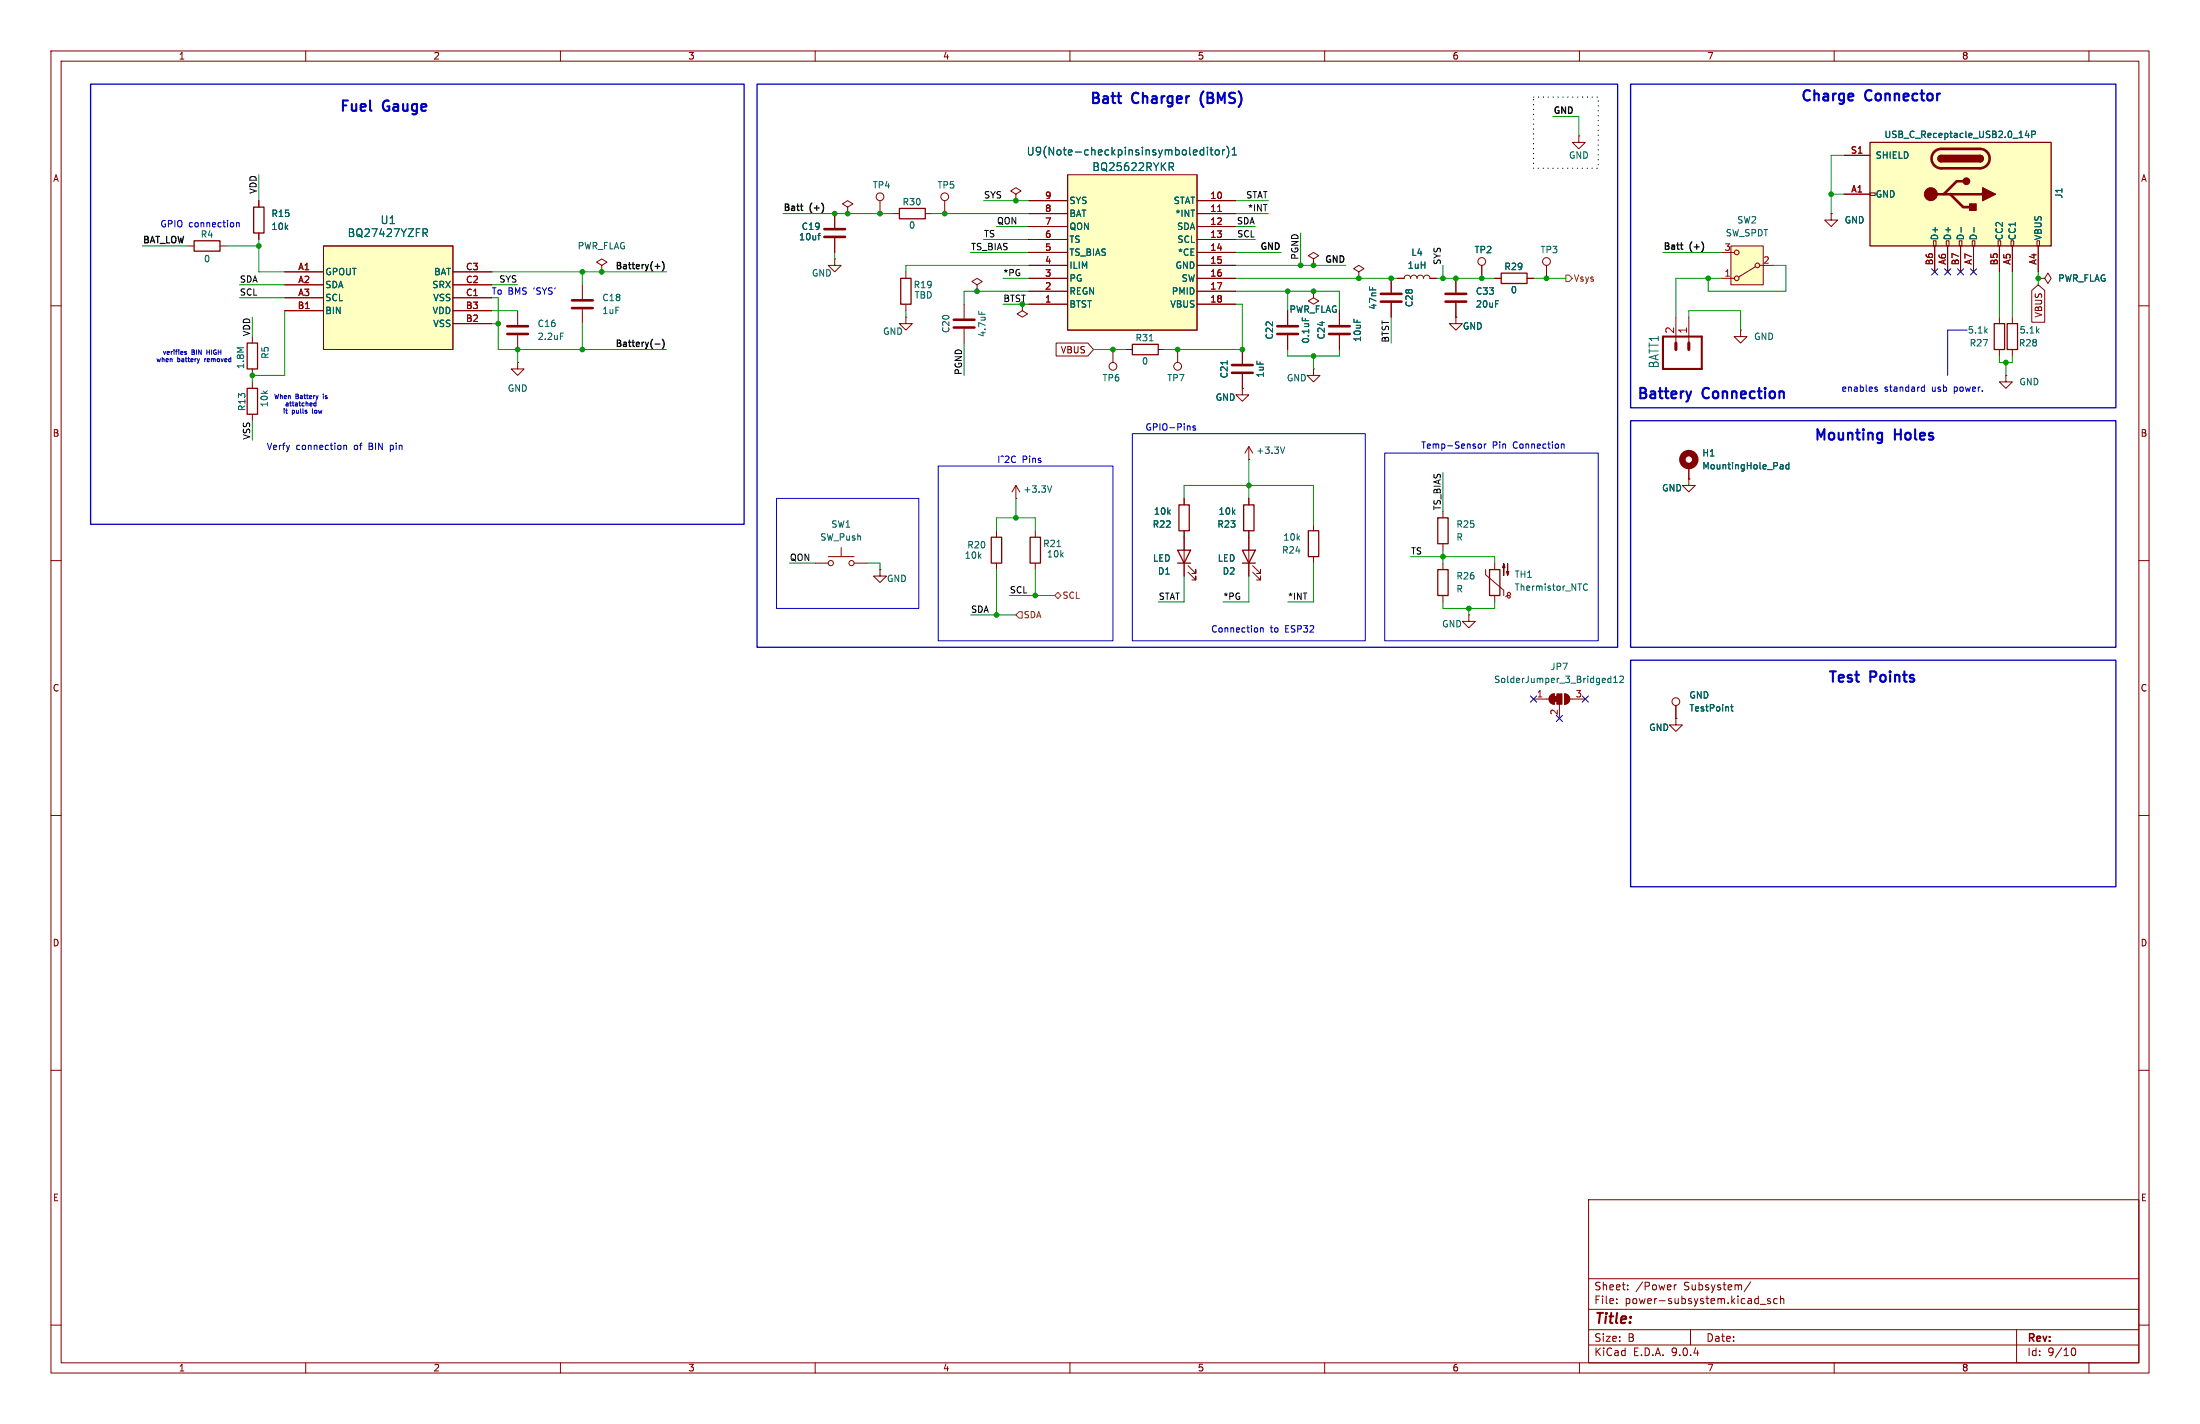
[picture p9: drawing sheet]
<svg xmlns="http://www.w3.org/2000/svg" width="432mm" height="279mm" viewBox="0 0 432 279" stroke-linecap="round" stroke-linejoin="round" font-family="sans-serif">
<g fill="none" stroke="#840000" stroke-width=".2">
<path d="M10 10h411.8v259.4h-411.8zM12 12h407.8v255.4h-407.8zM60 10v2M110 10v2M160 10v2M210 10v2M260 10v2M310 10v2M360 10v2M410 10v2M172.7 39.4v2.5M185.4 39.4v2.5"/>
<path d="M199.4 38.1l1-.6-1-.7-1 .7 1 .6v1.3M199.4 39.4h.1M163.8 41.9v2.8M163.8 46.7v2.8M166.4 40.6l1-.6-1-.6-1 .6 1 .6v1.3M166.4 41.9h.1M175.3 41.9h1.2M181.6 41.9h1.3M189.2 59.7v2.8M191.8 55.9l1-.7-1-.6-1 .6 1 .7v1.3M191.8 57.2h.1M257.8 57.2v1.2l1 .7-1 .6-1-.6 1-.7"/>
<path d="M257.8 57.2h.1M257.8 50.8l1-.6-1-.7-1 .7 1 .6v1.3M257.8 52.1h.1M266.7 53.3l1-.6-1-.6-1 .6 1 .6v1.3M266.7 54.6h.1M273 54.6v2.8M273 59.4v2.8M274.3 54.6h1.3a.63 .63 0 0 1 .7-.6 .63 .63 0 0 1 .6 .6 .63 .63 0 0 1 .6-.6 .63 .63 0 0 1 .6 .6 .63 .63 0 0 1 .7-.6 .63 .63 0 0 1 .6 .6 .63 .63 0 0 1 .7-.6 .63 .63 0 0 1 .6 .6h1.2M290.8 52.1v2.5M293.4 54.6h1.2M299.7 54.6h1.3M303.5 52.1v2.5"/>
<path d="M10 60h2M189.2 64.5v2.8M218.4 68.6v2.5M221 68.6h1.2M227.3 68.6h1.3M231.1 68.6v2.5M243.8 76.2v1.3h1.3l-1.3 1.2-1.2-1.2h1.2M243.8 76.2h.1M243.8 68.6v2.8M243.8 73.4v2.8M252.7 61v2.8M252.7 65.8v2.8"/>
<path d="M262.9 61v2.8M262.9 65.8v2.8M419.8 60h2M199.4 97.8h.1M199.4 95.3l-.8 1.2M199.4 95.3l.8 1.2M199.4 95.3v2.5M232.4 97.8v1.3M245.1 97.8v1.3M10 110h2M160 110.5h2.6M162.6 109.2h5"/>
<path d="M165.1 107.4v1.8M167.6 110.5h2.6M195.6 104.1v1.3M195.6 110.5v1.3M203.2 104.1v1.3M203.2 110.5v1.3M232.4 104.1v8.9M233.2 112.3l1.5 1.5v-.8v.8h-.8M233.2 111l1.5 1.5v-.7v.7h-.8M245.1 104.1v8.9M245.9 112.3l1.5 1.5v-.8v.8h-.8M245.9 111l1.5 1.5v-.7v.7h-.8"/>
<path d="M257.8 102.9v1.2M257.8 109.2v1.3M419.8 110h2M301 137.2h3M304.3 136.4l.8-.3v2.1a1.02 1.02 0 0 1-1-.7 1.02 1.02 0 0 1 .2-1.1zM306.1 138.2v2.8M307.1 136.1a1.02 1.02 0 0 1 1 1.1 1.02 1.02 0 0 1-1 1zM308.1 137.2h3M10 160h2M419.8 160h2M10 210h2M419.8 210h2"/>
<path d="M311.8 235.4h108v32h-108zM10 260h2M311.8 256.9h108M311.8 250.9h108M317.3 255.6v.2M317.3 254.9v.1M319.5 252.9v.2M319.5 252.2v.1M328.6 252.1v1M329 252.1l-.2 .1-.2 .2M343.6 251.5l-1.3 1.9M345.5 255.9h1.1"/>
<path d="M347.5 254.9l-.4-.1-.2 .2 .1 .2 .5 .2v.3h-.6M348.8 254.9l-.4-.1-.3 .3 .2 .6h.5M349.5 254.9l.2-.1 .3 .1 .1 .9M349.5 254.3v1.5M419.8 260h2M60 267.4v2M110 267.4v2M160 267.4v2M210 267.4v2M260 267.4v2M310 267.4v2M311.8 263.9h108"/>
<path d="M311.8 260.9h108M331.8 260.9v3M360 267.4v2M395.8 260.9v6.5M406.5 265.1l.2-.5 .2-.1a.8 .8 0 0 1 .5 .7 .8 .8 0 0 1-.5 .8l-.2-.2-.2-.4M410 267.4v2"/>
<circle cx="172.7" cy="38.6" r=".76"/>
<circle cx="185.4" cy="38.6" r=".76"/>
<circle cx="290.8" cy="51.3" r=".76"/>
<circle cx="303.5" cy="51.3" r=".76"/>
<circle cx="218.4" cy="71.9" r=".76"/>
<circle cx="231.1" cy="71.9" r=".76"/>
<circle cx="163.1" cy="110.5" r=".51"/>
<circle cx="167.1" cy="110.5" r=".51"/>
</g>
<path d="M176.5 40.9h5.1v2h-5.1zM294.6 53.6h5.1v2h-5.1zM222.2 67.6h5.1v2h-5.1zM231.4 99.1h2v5h-2zM244.1 99.1h2v5h-2zM194.6 105.4h2v5.1h-2zM202.2 105.4h2v5.1h-2zM231.1 108h2.6l-1.3 2.5zM231.1 110.5h2.6M243.8 108h2.6l-1.3 2.5zM243.8 110.5h2.6M256.8 104.1h2v5.1h-2z" fill="none" stroke="#840000" stroke-width=".25"/>
<path d="M161.8 45h4.1M161.8 46.5h4.1M271 57.7h4.1M271 59.2h4.1M187.2 64.3h4.1M187.2 62.7h4.1M241.8 73.2h4.1M241.8 71.6h4.1M250.7 65.5h4.1M250.7 64h4.1M260.9 65.5h4M260.9 64h4" fill="none" stroke="#840000" stroke-width=".51"/>
<g fill="none" stroke="#006464" stroke-width=".2">
<path d="M160.5 46.2h.5M192.1 61.1v.6M225.6 66.9h.7M240.9 70.8v.7M255.6 62.3v.6M206.4 95.3l-.4 1.3M207.5 107.3h.7M315.7 133.9h.5M315.7 133.1h.5M316.2 132.7v1.2M316.7 133.9h.7M316.7 133l.4-.3v1.2"/>
<path d="M317.9 132.8l.5-.1 .2 .3-.7 .9h.7"/>
</g>
<g fill="#840000" stroke="#840000" stroke-width=".2">
<path d="M305.1 136.7h.5v1h-.5z"/>
<path d="M304.3 136.4l.8-.3v2.1a1.02 1.02 0 0 1-1-.7 1.02 1.02 0 0 1 .2-1.1z"/>
<path d="M305.6 136.1h1v2.1h-1z"/>
<path d="M307.1 136.1a1.02 1.02 0 0 1 1 1.1 1.02 1.02 0 0 1-1 1z"/>
</g>
<path d="M209.5 34.3h25.4v30.5h-25.4z" fill="#ffffc2"/>
<g fill="none" stroke="#840000" stroke-width=".2">
<path d="M50.8 39.4v1.2M201.9 39.4h7.6M209.5 34.3h25.4v30.5h-25.4zM209.5 34.3v30.5h25.4v-30.5M234.9 39.4h7.7M36.8 48.3h1.3M43.2 48.3h1.2M50.8 45.7v1.3M163.8 50.8v1.3h1.3l-1.3 1.2-1.2-1.2h1.2M163.8 50.8h.1M201.9 59.7h7.6M201.9 57.2h7.6"/>
<path d="M201.9 47h7.6M201.9 41.9h7.6M201.9 54.6h7.6M201.9 52.1h7.6M201.9 49.5h7.6M201.9 44.5h7.6M234.9 59.7h7.7M234.9 57.2h7.7M234.9 47h7.7M234.9 41.9h7.7M234.9 54.6h7.7M234.9 52.1h7.7"/>
<path d="M234.9 49.5h7.7M234.9 44.5h7.7M49.5 66v1.3M49.5 72.4v1.3M49.5 74.9v1.3M49.5 81.3v1.3"/>
</g>
<path d="M239 41.5h.7" fill="none" stroke="#a90000" stroke-width=".2"/>
<g fill="none" stroke="#006464" stroke-width=".2">
<path d="M229.5 31.9h.6l.2 .3-.1 .5h-.7M229.8 32.7l.5 .8M236.3 28.9v1.5M236.3 29.5l-.5-.1-.3 .3 .2 .6h.6M237 28.9v.1M237 29.4v1M237.5 29.4h.6M237.7 28.9v1.3l.4 .2M238.7 29.5l.3-.1 .3 .3v.4l-.3 .3-.3-.1-.2-.2zM240 29.4v1M240.4 29.4l-.3 .1-.1 .2M240.8 28.7a1.75 1.75 0 0 1 0 2.3"/>
<path d="M241.8 30.4h.9M241.8 29.3l.5-.4v1.5"/>
</g>
<path d="M38.1 47.2h5.1v2.1h-5.1zM49.8 40.6h2v5.1h-2zM48.5 67.3h2v5.1h-2zM48.5 76.2h2v5.1h-2z" fill="none" stroke="#840000" stroke-width=".25"/>
<path d="M63.5 48.3h25.4v20.3h-25.4z" fill="#ffffc2"/>
<g fill="none" stroke="#840000" stroke-width=".2">
<path d="M309.9 26.7v1.2h1.2l-1.2 1.3-1.3-1.3h1.3M309.9 26.7h.1M55.9 53.3h7.6M55.9 55.9h7.6M55.9 58.4h7.6M63.5 48.3h25.4v20.3h-25.4zM63.5 48.3v20.3M88.9 48.3v20.3M88.9 53.3h7.6M88.9 55.9h7.6M88.9 58.4h7.6M114.3 55.9v2.8"/>
<path d="M118.1 52.1l1-.7-1-.6-1 .6 1 .7v1.2M118.1 53.3h.1M400 54.6h1.3l.7-1 .6 1-.6 1-.7-1M400 54.6h.1M55.9 61h7.6M88.9 61h7.6M88.9 63.5h7.6M101.6 71.1v1.3h1.3l-1.3 1.3-1.3-1.3h1.3M101.6 71.1h.1M101.6 61v2.8M101.6 65.8v2.8M114.3 60.7v2.8"/>
<path d="M285.7 62.2v1.3h1.3l-1.3 1.3-1.2-1.3h1.2M285.7 62.2h.1M328.9 62.2v5.1M331.5 62.2v5.1M341.6 64.8v1.2h1.3l-1.3 1.3-1.2-1.3h1.2M341.6 64.8h.1M392.4 62.2v1.3M392.4 68.6v1.3M393.7 73.7v1.2h1.3l-1.3 1.3-1.3-1.3h1.3M393.7 73.7h.1M395 62.2v1.3M395 68.6v1.3"/>
<path d="M245.1 90.2h.1M245.1 87.6l-.8 1.3M245.1 87.6l.8 1.3M245.1 87.6v2.6M172.7 111.8v1.2h1.3l-1.3 1.3-1.3-1.3h1.3M172.7 111.8h.1M283.2 110.5v1.3M283.2 116.8v1.3M288.3 120.7v1.2h1.3l-1.3 1.3-1.3-1.3h1.3M288.3 120.7h.1"/>
</g>
<path d="M63.5 48.3h25.4z" fill="#840000" stroke="#840000" stroke-width=".2"/>
<path d="M83 44.9h.6l.3 .3-.2 .4-.7 .1M83.4 45.7l.5 .7M110 65.3h.6M252.1 87.7l-.4 1.3" fill="none" stroke="#006464" stroke-width=".2"/>
<path d="M112.3 58.9h4M99.6 64h4M99.6 65.5h4M112.3 60.5h4" fill="none" stroke="#840000" stroke-width=".51"/>
<path d="M326.4 66h7.6v6.4h-7.6z" fill="none" stroke="#840000" stroke-width=".41"/>
<path d="M328.9 67.3v1.3M331.5 67.3v1.3" fill="none" stroke="#840000" stroke-width=".61"/>
<path d="M391.4 63.5h2v5.1h-2zM394 63.5h2v5.1h-2zM282.2 111.8h2v5h-2z" fill="none" stroke="#840000" stroke-width=".25"/>
<path d="M367 27.9h35.6v20.4h-35.6z" fill="#ffffc2"/>
<g fill="none" stroke="#840000" stroke-width=".2">
<path d="M361.9 30.5h5.1M361.9 38.1h5.1M367 37.8h1v.6h-1zM285.7 54.6v2.8M285.7 59.4v2.8M359.4 41.9v1.3h1.3l-1.3 1.3-1.3-1.3h1.3M359.4 41.9h.1M379.5 47.2h.5v1.1h-.5zM379.7 48.3v5M382 47.2h.5v1.1h-.5zM382.3 48.3v5M384.6 47.2h.5v1.1h-.5z"/>
<path d="M384.8 48.3v5M387.1 47.2h.5v1.1h-.5zM387.3 48.3v5M392.2 47.2h.5v1.1h-.5zM392.4 48.3v5M394.7 47.2h.5v1.1h-.5zM395 48.3v5M399.8 47.2h.5v1.1h-.5zM400 48.3v5M331.5 94v1.3h1.2l-1.2 1.2-1.3-1.2h1.3M331.5 94h.1M331.5 91.4v2.6"/>
<path d="M283.2 100.3v1.3M283.2 106.7v1.3M291.6 111.8v1l3.5 3v1M293.4 110.5v1.3M293.4 116.8v1.3M295.5 117.1l.5-.3 .3 .1 .1 .2-.3 .2-.2-.2M296.5 116.7l-.2-.4h-.3l-.1 .8M328.9 138.4v2.6M328.9 141v1.2h1.3l-1.3 1.3-1.2-1.3h1.2M328.9 141h.1"/>
<circle cx="328.9" cy="137.7" r=".76"/>
</g>
<path d="M367 27.9h35.6v20.4h-35.6zM381 30.5h-.1a.63 .63 0 0 0-.5 .7 .63 .63 0 0 0 .6 .6M388.6 30.5a.64 .64 0 0 1 .7 .6 .64 .64 0 0 1-.7 .7M282.2 101.6h2v5.1h-2zM292.4 111.8h2v5h-2z" fill="none" stroke="#840000" stroke-width=".25"/>
<path d="M379 38.1h10.1M379.7 29.8l.5-.4 .8-.2h7.6a1.9 1.9 0 0 1 1.9 1.9 1.9 1.9 0 0 1-1.9 1.9h-7.6a1.9 1.9 0 0 1-1.7-1.2 1.9 1.9 0 0 1 .4-2zM382.8 38.1l2.5 2.5h1.3M385.3 35.6h-1.3l-2.5 2.5M283.7 59.2h4.1M283.7 57.7h4.1" fill="none" stroke="#840000" stroke-width=".51"/>
<g fill="#840000" stroke="#840000" stroke-width=".25">
<path d="M381 30.5h7.6v1.3h-7.6z"/>
<path d="M388.6 30.5a.64 .64 0 0 1 .7 .6 .64 .64 0 0 1-.7 .7z"/>
<path d="M380.6 30.7l.4-.2v1.3l-.1-.1a.63 .63 0 0 1-.3-1z"/>
<path d="M389.1 36.8l2.6 1.3-2.6 1.3z"/>
<path d="M386.6 40h1.3v1.3h-1.3z"/>
<circle cx="386" cy="35.6" r=".63"/>
</g>
<g fill="#840000" stroke="#840000" stroke-width=".2">
<path d="M295.9 110.6v2.3l-.2-.8h.5l-.3 .8z"/>
<path d="M295.1 110.6l.3 .8h-.5l.2-.8v2.3z"/>
<circle cx="379" cy="38.1" r="1.27"/>
</g>
<g fill="none" stroke="#006464" stroke-width=".2">
<path d="M397.8 25.7l-.3 .9h.8M398.1 26.1v.9M398.8 26.4l.6-.1v-.5l-.6-.1v1.3M384.9 44.6v1M387.4 44.6v1M349.5 91.2l.5 .2v.6M350 92h-.5M350 91.5h-.5M351.1 91.2h-.3l-.3 .2 .1 .6h.5M351.1 90.7v1.3M310.8 115.3l.2 .5 .6-.1M311.6 114.7l-.6-.1-.2 .5"/>
<path d="M339.7 138.7h.5M339.9 138.2v1.1l.3 .2"/>
</g>
<circle cx="331.5" cy="90.2" r="1.27" fill="none" stroke="#840000" stroke-width="1.3"/>
<path d="M339.7 48.3h6.4v7.6h-6.4z" fill="#ffffc2"/>
<g fill="none" stroke="#840000" stroke-width=".2">
<path d="M50.8 39.4v1.2M201.9 39.4h7.6M234.9 39.4h7.7M361.9 30.5h5.1M361.9 38.1h5.1M50.8 45.7v1.3M55.9 53.3h7.6M55.9 55.9h7.6M55.9 58.4h7.6M88.9 53.3h7.6M88.9 55.9h7.6M88.9 58.4h7.6"/>
<path d="M163.8 41.9v2.8M163.8 46.7v2.8M166.4 41.9h.1M177.8 53.3v1.3M177.8 59.7v1.3M200.7 59.7v1.3l1 .6-1 .6-1.1-.6 1.1-.6M201.9 52.1h7.6M201.9 54.6h7.6M201.9 49.5h7.6M201.9 59.7h7.6M201.9 57.2h7.6M201.9 47h7.6"/>
<path d="M201.9 41.9h7.6M201.9 44.5h7.6M234.9 52.1h7.7M234.9 54.6h7.7M234.9 49.5h7.7M234.9 59.7h7.7M234.9 57.2h7.7M234.9 47h7.7M234.9 41.9h7.7M234.9 44.5h7.7M257.8 57.2h.1M273 54.6v2.8"/>
<path d="M273 59.4v2.8M274.3 54.6h1.3M280.7 54.6h1.2M285.7 54.6v2.8M285.7 59.4v2.8M290.8 52.1v2.5M293.4 54.6h1.2M299.7 54.6h1.3M337.8 54.6h2.6M337.8 49.5h2.6M339.7 48.3h6.4v7.6h-6.4zM344.6 52.3l-3.4 2.1"/>
<path d="M345.4 52.1h2.6M359.4 41.9h.1M379.7 48.3v5M382.3 48.3v5M384.8 48.3v5M387.3 48.3v5M392.4 48.3v5M395 48.3v5M398.8 57l1.2-1.1 1.3 1.1v6.2h-2.5zM400 54.6h.1M400 48.3v5M55.9 61h7.6"/>
<path d="M88.9 61h7.6M88.9 63.5h7.6M177.8 62.2v1.3h1.3l-1.3 1.3-1.3-1.3h1.3M177.8 62.2h.1M207.3 67.3h6.2l1.1 1.3-1.1 1.3h-6.2zM243.8 76.2h.1M243.8 68.6v2.8M243.8 73.4v2.8M252.7 61v2.8M252.7 65.8v2.8M257.8 72.4v1.3h1.3l-1.3 1.2-1.3-1.2h1.3M257.8 72.4h.1"/>
<path d="M262.9 61v2.8M262.9 65.8v2.8M285.7 62.2h.1M232.4 97.8v1.3M245.1 97.8v1.3M331.5 94h.1M331.5 91.4v2.6M232.4 104.1v3.9M232.4 110.5v2.5M245.1 104.1v3.9M245.1 110.5v2.5M328.9 138.4v2.6"/>
<path d="M328.9 141h.1"/>
<circle cx="340.9" cy="54.6" r=".46"/>
<circle cx="340.9" cy="49.5" r=".46"/>
<circle cx="344.9" cy="52.1" r=".46"/>
</g>
<path d="M176.8 54.6h2v5.1h-2z" fill="none" stroke="#840000" stroke-width=".25"/>
<path d="M307.3 54h.7l.6 .6-.6 .6h-.7zM207 116.8l.6-.6 .7 .6-.7 .7zM200 120h.6v1.3h-.6l-.6-.6z" fill="none" stroke="#725600" stroke-width=".2"/>
<path d="M128.6 52.3h.9M130 51.3a1.43 1.43 0 0 1 0 1.9M128.6 67.5h.9M130 66.6a1.43 1.43 0 0 1 0 1.9" fill="none" stroke="#0f0f0f" stroke-width=".25"/>
<g fill="none" stroke="#0000c2" stroke-width=".2">
<path d="M46.4 43.7v.8M46.4 43.8l.5-.1 .1 .8M36.6 69l-.4 .1 .4 .2v.2h-.4M39.2 70.4l-.3 .6M61.6 79.1v.5h.4M62 78.8v.9M62.4 77.6l-.2 .6M368 76.3l.5 .1v.2l-.2 .2-.3-.1M368 76h.5M377.2 76.7h.5M377.2 76h.5M377.7 75.5v1.3"/>
<path d="M386.1 64.8h-3.8v8.9M60.2 80.8v.2M67.5 87.4v.8M67.5 87.5l.5-.1v.8M152.4 97.8h27.9v21.6h-27.9zM184.1 91.4h34.3v34.3h-34.3zM222.2 85.1h45.8v40.6h-45.8zM234.6 83.6h-.3l-.2 .1 .1 .2 .4 .1v.3h-.5M271.8 88.9h41.9v36.8h-41.9zM290.1 87.4l.3-.3 .4 .3-.1 .5-.3 .1-.3-.3M291.3 87.1v.9M291.7 87.1l-.4 .3"/>
<path d="M306.5 87.2h.4l.1 .8M247.4 123.2v.8M247.4 123.3l.5-.1v.8"/>
</g>
<g fill="none" stroke="#009600" stroke-width=".2">
<path d="M50.8 34.3v5.1M193 39.4h8.9M242.6 39.4h6.3M304.8 22.9h5.1v3.8M359.4 38.1h2.5M361.9 30.5h-2.5v11.4M27.9 48.3h8.9M44.4 48.3h6.4M47 55.9h8.9M47 58.4h8.9M50.8 47v6.3h5.1M96.5 53.3h34.3"/>
<path d="M96.5 55.9h5.1M97.8 58.4v10.2h33M114.3 53.3v2.6M153.7 41.9h21.6M163.8 49.5v1.3M182.9 41.9h19M190.5 49.5h11.4M193 47h8.9M195.6 44.5h6.3M196.8 54.6h5.1M196.8 59.7h3.9M201.9 52.1h-24.1v1.2"/>
<path d="M201.9 57.2h-12.7v2.5M242.6 52.1h21.6M242.6 57.2h20.3v3.8M242.6 54.6h31.7M242.6 49.5h8.9M242.6 59.7h1.2v8.9h-15.2M242.6 44.5h3.8M242.6 41.9h6.3M242.6 47h3.8M252.7 57.2v3.8M255.3 45.7v6.4M281.9 54.6h11.5"/>
<path d="M283.2 52.1v2.5M301 54.6h6.3M326.4 49.5h11.4M337.8 54.6h-8.9v7.6M348 52.1h2.5v5.1h-15.2v-2.6M392.4 53.3v8.9M395 53.3v8.9M400 53.3v2.6M49.5 62.2v3.8M55.9 61v12.7h-6.4v1.2M96.5 61h5.1M96.5 63.5h1.3"/>
<path d="M101.6 68.6v2.5M114.3 63.5v5.1M177.8 61v1.2M189.2 67.3v6.4M214.6 68.6h6.4M252.7 68.6v1.3h10.2v-1.3M257.8 69.9v2.5M273 62.2v5.1M331.5 62.2v-1.2h10.1v3.8M392.4 69.9v1.2h2.6v-1.2M393.7 71.1v2.6M49.5 82.6v3.8"/>
<path d="M199.4 97.8v3.8M232.4 97.8v-2.5h25.4v7.6M245.1 90.2v7.6M283.2 92.7v7.6M154.9 110.5h5.1M170.2 110.5h2.5v1.3M195.6 104.1v-2.5h7.6v2.5M195.6 111.8v8.9M198.1 116.8h8.9M203.2 111.8v5M232.4 113v5.1h-5.1M245.1 113v5.1h-5.1"/>
<path d="M257.8 110.5v7.6h-5.1M276.9 109.2h16.5v1.3M283.2 108v2.5M283.2 118.1v1.3h10.2v-1.3M288.3 119.4v1.3M190.5 120.7h8.9"/>
</g>
<g fill="none" stroke="#000084" stroke-width=".2">
<path d="M379.1 52.7l1.2 1.2M380.3 52.7l-1.2 1.2M381.7 52.7l1.2 1.2M382.9 52.7l-1.2 1.2M384.2 52.7l1.2 1.2M385.4 52.7l-1.2 1.2M386.7 52.7l1.3 1.2M388 52.7l-1.3 1.2M300.4 136.6l1.2 1.2M301.6 136.6l-1.2 1.2M310.5 136.6l1.3 1.2M311.8 136.6l-1.3 1.2"/>
<path d="M305.5 140.4l1.2 1.2M306.7 140.4l-1.2 1.2"/>
</g>
<path d="M331.9 76.8l-.5 1.3M369.2 84.9l.2 .1M369.4 84.9l-.1 1.9M369.4 86.2l-.2 .1" fill="none" stroke="#0000c2" stroke-width=".41"/>
<path d="M17.8 16.5h128.2v86.4h-128.2zM148.6 16.5h168.9v110.5h-168.9zM320 16.5h95.3v63.5h-95.3zM320 82.6h95.3v44.4h-95.3zM320 129.5h95.3v44.5h-95.3z" fill="none" stroke="#0000c2" stroke-width=".25"/>
<path d="M301 19.1h12.7v13.9h-12.7z" fill="none" stroke="#020000" stroke-width=".23" stroke-dasharray="0 .9"/>
<g fill="none" stroke="#006464" stroke-width=".2">
<path d="M229.5 31.9h.6l.2 .3-.1 .5h-.7M229.8 32.7l.5 .8M236.3 28.9v1.5M236.3 29.5l-.5-.1-.3 .3 .2 .6h.6M237 28.9v.1M237 29.4v1M237.5 29.4h.6M237.7 28.9v1.3l.4 .2M238.7 29.5l.3-.1 .3 .3v.4l-.3 .3-.3-.1-.2-.2zM240 29.4v1M240.4 29.4l-.3 .1-.1 .2M240.8 28.7a1.75 1.75 0 0 1 0 2.3"/>
<path d="M241.8 30.4h.9M241.8 29.3l.5-.4v1.5M397.8 25.7l-.3 .9h.8M398.1 26.1v.9M398.8 26.4l.6-.1v-.5l-.6-.1v1.3M83 44.9h.6l.3 .3-.2 .4-.7 .1M83.4 45.7l.5 .7M160.5 46.2h.5M384.9 44.6v1M387.4 44.6v1M240.9 70.8v.7M255.6 62.3v.6"/>
<path d="M349.5 91.2l.5 .2v.6M350 92h-.5M350 91.5h-.5M351.1 91.2h-.3l-.3 .2 .1 .6h.5M351.1 90.7v1.3M339.7 138.7h.5M339.9 138.2v1.1l.3 .2"/>
</g>
<path d="M239 41.5h.7" fill="none" stroke="#a90000" stroke-width=".2"/>
<g fill="#009600" stroke="#009600" stroke-width=".2">
<circle cx="114.3" cy="53.3" r=".46"/>
<circle cx="114.3" cy="68.6" r=".46"/>
<circle cx="101.6" cy="68.6" r=".46"/>
<circle cx="199.4" cy="39.4" r=".46"/>
<circle cx="185.4" cy="41.9" r=".46"/>
<circle cx="218.4" cy="68.6" r=".46"/>
<circle cx="200.7" cy="59.7" r=".46"/>
<circle cx="191.8" cy="57.2" r=".46"/>
<circle cx="118.1" cy="53.3" r=".46"/>
<circle cx="166.4" cy="41.9" r=".46"/>
<circle cx="172.7" cy="41.9" r=".46"/>
<circle cx="163.8" cy="41.9" r=".46"/>
<circle cx="50.8" cy="48.3" r=".46"/>
<circle cx="97.8" cy="63.5" r=".46"/>
<circle cx="49.5" cy="73.7" r=".46"/>
<circle cx="231.1" cy="68.6" r=".46"/>
<circle cx="288.3" cy="119.4" r=".46"/>
<circle cx="203.2" cy="116.8" r=".46"/>
<circle cx="285.7" cy="54.6" r=".46"/>
<circle cx="195.6" cy="120.7" r=".46"/>
<circle cx="199.4" cy="101.6" r=".46"/>
<circle cx="257.8" cy="52.1" r=".46"/>
<circle cx="252.7" cy="57.2" r=".46"/>
<circle cx="255.3" cy="52.1" r=".46"/>
<circle cx="257.8" cy="57.2" r=".46"/>
<circle cx="283.2" cy="54.6" r=".46"/>
<circle cx="290.8" cy="54.6" r=".46"/>
<circle cx="266.7" cy="54.6" r=".46"/>
<circle cx="273" cy="54.6" r=".46"/>
<circle cx="335.3" cy="54.6" r=".46"/>
<circle cx="303.5" cy="54.6" r=".46"/>
<circle cx="359.4" cy="38.1" r=".46"/>
<circle cx="243.8" cy="68.6" r=".46"/>
<circle cx="283.2" cy="109.2" r=".46"/>
<circle cx="257.8" cy="69.9" r=".46"/>
<circle cx="245.1" cy="95.3" r=".46"/>
<circle cx="400" cy="54.6" r=".46"/>
<circle cx="393.7" cy="71.1" r=".46"/>
</g>
<g font-size="2.8" fill="#0000c2">
<text x="66.4" y="22.5">Fuel</text>
<text x="75.2" y="22.5">Gauge</text>
<text x="213.7" y="20.9">Batt</text>
<text x="222.2" y="20.9">Charger</text>
<text x="236.4" y="20.9">(BMS)</text>
<text x="353.2" y="20.4">Charge</text>
<text x="366.1" y="20.4">Connector</text>
<text x="321.1" y="78.8">Battery</text>
<text x="334.2" y="78.8">Connection</text>
<text x="355.8" y="87">Mounting</text>
<text x="371.8" y="87">Holes</text>
<text x="358.6" y="134.5">Test</text>
<text x="367" y="134.5">Points</text>
</g>
<text font-size="2.8" fill="#840000" x="312.8" y="260.3">Title:</text>
<text font-size="2.5" fill="#006464" x="325.8" y="72.3" transform="rotate(-90 325.8 72.3)">BATT1</text>
<g font-size="2.1" fill="#006464">
<text x="201.4" y="30.7">U9(Note-checkpinsinsymboleditor)1</text>
<text x="214.3" y="33.8">BQ25622RYKR</text>
<text x="68.1" y="46.7">BQ27427YZFR</text>
<text x="74.6" y="44.2">U1</text>
</g>
<g font-size="2.1" fill="#a90000">
<text x="328.7" y="65.6" transform="rotate(-90 328.7 65.6)">2</text>
<text x="331.2" y="65.6" transform="rotate(-90 331.2 65.6)">1</text>
</g>
<g font-size="2.1" fill="#840000">
<text x="312.8" y="256.1">File:</text>
<text x="312.8" y="253.4">Sheet:</text>
<text x="318.9" y="256.1">power-subsystem.kicad_sch</text>
<text x="321" y="253.4">/Power</text>
<text x="330.5" y="253.4">Subsystem/</text>
<text x="312.8" y="263.5">Size:</text>
<text x="319.5" y="263.5">B</text>
<text x="334.8" y="263.5">Date:</text>
<text x="397.8" y="263.7">Rev:</text>
<text x="312.8" y="266.3">KiCad</text>
<text x="320.5" y="266.3">E.D.A.</text>
<text x="328.1" y="266.3">9.0.4</text>
<text x="397.8" y="266.3">Id:</text>
<text x="401.9" y="266.3">9/10</text>
</g>
<g font-size="1.8" fill="#840000">
<text x="35" y="11.9">1</text>
<text x="85" y="11.9">2</text>
<text x="135" y="11.9">3</text>
<text x="185" y="11.9">4</text>
<text x="235" y="11.9">5</text>
<text x="285" y="11.9">6</text>
<text x="335" y="11.9">7</text>
<text x="385" y="11.9">8</text>
<text x="10.3" y="35.9">A</text>
<text x="420.1" y="35.9">A</text>
<text x="196.8" y="59.3">BTST</text>
<text x="401" y="62.4" transform="rotate(-90 401 62.4)">VBUS</text>
<text x="208.1" y="69.5">VBUS</text>
<text x="10.3" y="85.9">B</text>
<text x="420.1" y="85.9">B</text>
<text x="10.3" y="135.9">C</text>
<text x="420.1" y="135.9">C</text>
<text x="10.3" y="185.9">D</text>
<text x="420.1" y="185.9">D</text>
<text x="10.3" y="235.9">E</text>
<text x="420.1" y="235.9">E</text>
<text x="35" y="269.3">1</text>
<text x="85" y="269.3">2</text>
<text x="135" y="269.3">3</text>
<text x="185" y="269.3">4</text>
<text x="235" y="269.3">5</text>
<text x="285" y="269.3">6</text>
<text x="335" y="269.3">7</text>
<text x="385" y="269.3">8</text>
</g>
<g font-size="1.8" fill="#0f0f0f">
<text x="304.8" y="22.4">GND</text>
<text x="50.5" y="38.1" transform="rotate(-90 50.5 38.1)">VDD</text>
<text x="153.7" y="41.5">Batt</text>
<text x="159" y="41.5">(+)</text>
<text x="193" y="39">SYS</text>
<text x="244.5" y="39">STAT</text>
<text x="244.8" y="41.6">*INT</text>
<text x="27.9" y="47.8">BAT_LOW</text>
<text x="193" y="46.6">TS</text>
<text x="195.6" y="44.1">QON</text>
<text x="190.5" y="49.2">TS_BIAS</text>
<text x="247.1" y="49.1">GND</text>
<text x="254.9" y="51.1" transform="rotate(-90 254.9 51.1)">PGND</text>
<text x="259.8" y="51.6">GND</text>
<text x="282.9" y="52.1" transform="rotate(-90 282.9 52.1)">SYS</text>
<text x="326.4" y="49.1">Batt</text>
<text x="331.7" y="49.1">(+)</text>
<text x="97.9" y="55.5">SYS</text>
<text x="49.2" y="66.1" transform="rotate(-90 49.2 66.1)">VDD</text>
<text x="272.7" y="67.3" transform="rotate(-90 272.7 67.3)">BTST</text>
<text x="188.9" y="73.7" transform="rotate(-90 188.9 73.7)">PGND</text>
<text x="49.2" y="86.4" transform="rotate(-90 49.2 86.4)">VSS</text>
<text x="282.9" y="100.2" transform="rotate(-90 282.9 100.2)">TS_BIAS</text>
<text x="154.9" y="110.1">QON</text>
</g>
<g font-size="1.8" fill="#006464">
<text x="369.8" y="27.3">USB_C_Receptacle_USB2.0_14P</text>
<text x="307.8" y="31.3">GND</text>
<text x="368" y="31.3">SHIELD</text>
<text x="171.2" y="37.2">TP4</text>
<text x="177" y="40.5">R30</text>
<text x="183.9" y="37.2">TP5</text>
<text x="209.8" y="40.2">SYS</text>
<text x="230.3" y="40.2">STAT</text>
<text x="368" y="39">GND</text>
<text x="405" y="39" transform="rotate(-90 405 39)">J1</text>
<text x="39.3" y="46.8">R4</text>
<text x="53.2" y="45.3">10k</text>
<text x="53.2" y="42.8">R15</text>
<text x="156.7" y="47.3">10uf</text>
<text x="157.2" y="45.3">C19</text>
<text x="178.3" y="45.1">0</text>
<text x="209.8" y="47.9">TS</text>
<text x="209.8" y="42.8">BAT</text>
<text x="209.8" y="45.3">QON</text>
<text x="230.6" y="42.8">*INT</text>
<text x="230.9" y="45.3">SDA</text>
<text x="231" y="47.9">SCL</text>
<text x="338.6" y="46.6">SW_SPDT</text>
<text x="340.9" y="44">SW2</text>
<text x="362" y="44">GND</text>
<text x="380.6" y="47.2" transform="rotate(-90 380.6 47.2)">D+</text>
<text x="383.1" y="47.2" transform="rotate(-90 383.1 47.2)">D+</text>
<text x="385.7" y="47.2" transform="rotate(-90 385.7 47.2)">D-</text>
<text x="388.2" y="47.2" transform="rotate(-90 388.2 47.2)">D-</text>
<text x="393.3" y="47.2" transform="rotate(-90 393.3 47.2)">CC2</text>
<text x="395.8" y="47.2" transform="rotate(-90 395.8 47.2)">CC1</text>
<text x="400.9" y="47.2" transform="rotate(-90 400.9 47.2)">VBUS</text>
<text x="39.9" y="51.7">0</text>
<text x="113.3" y="49.1">PWR_FLAG</text>
<text x="209.8" y="52.9">ILIM</text>
<text x="209.8" y="50.4">TS_BIAS</text>
<text x="230.6" y="52.9">GND</text>
<text x="231.1" y="50.4">*CE</text>
<text x="276.2" y="52.9">1uH</text>
<text x="276.9" y="50.4">L4</text>
<text x="289.3" y="49.9">TP2</text>
<text x="295.2" y="53.2">R29</text>
<text x="302.3" y="49.9">TP3</text>
<text x="63.8" y="54.2">GPOUT</text>
<text x="63.8" y="56.7">SDA</text>
<text x="63.8" y="59.3">SCL</text>
<text x="84.8" y="56.7">SRX</text>
<text x="84.9" y="59.3">VSS</text>
<text x="85.1" y="54.2">BAT</text>
<text x="118.1" y="59.3">C18</text>
<text x="159.3" y="54.5">GND</text>
<text x="179.2" y="56.7">R19</text>
<text x="179.4" y="58.8">TBD</text>
<text x="209.8" y="58">REGN</text>
<text x="209.8" y="55.5">PG</text>
<text x="229.9" y="58">PMID</text>
<text x="231.8" y="55.5">SW</text>
<text x="289.6" y="58">C33</text>
<text x="296.4" y="57.8">0</text>
<text x="403.9" y="55.5">PWR_FLAG</text>
<text x="63.8" y="61.8">BIN</text>
<text x="84.8" y="61.8">VDD</text>
<text x="84.9" y="64.4">VSS</text>
<text x="105.4" y="64.4">C16</text>
<text x="118.1" y="61.8">1uF</text>
<text x="173.2" y="65.9">GND</text>
<text x="186.5" y="65.4" transform="rotate(-90 186.5 65.4)">C20</text>
<text x="209.8" y="60.6">BTST</text>
<text x="229.6" y="60.6">VBUS</text>
<text x="253" y="61.6">PWR_FLAG</text>
<text x="270.4" y="60.8" transform="rotate(-90 270.4 60.8)">47nF</text>
<text x="277.5" y="60.4" transform="rotate(-90 277.5 60.4)">C28</text>
<text x="287" y="64.9">GND</text>
<text x="289.6" y="60.6">20uF</text>
<text x="386.1" y="65.6">5.1k</text>
<text x="396.3" y="65.6">5.1k</text>
<text x="52.9" y="70.5" transform="rotate(-90 52.9 70.5)">R5</text>
<text x="105.4" y="66.9">2.2uF</text>
<text x="193.6" y="66.2" transform="rotate(-90 193.6 66.2)">4.7uF</text>
<text x="222.8" y="67.2">R31</text>
<text x="224" y="71.7">0</text>
<text x="250" y="66.7" transform="rotate(-90 250 66.7)">C22</text>
<text x="257.1" y="67.5" transform="rotate(-90 257.1 67.5)">0.1uF</text>
<text x="260.2" y="66.7" transform="rotate(-90 260.2 66.7)">C24</text>
<text x="267.3" y="67.2" transform="rotate(-90 267.3 67.2)">10uF</text>
<text x="344.2" y="66.9">GND</text>
<text x="386.5" y="68.2">R27</text>
<text x="396.1" y="68.2">R28</text>
<text x="48.1" y="72.5" transform="rotate(-90 48.1 72.5)">1.8M</text>
<text x="99.6" y="77.1">GND</text>
<text x="216.3" y="75">TP6</text>
<text x="229" y="75">TP7</text>
<text x="241.1" y="74.3" transform="rotate(-90 241.1 74.3)">C21</text>
<text x="248.3" y="74.2" transform="rotate(-90 248.3 74.2)">1uF</text>
<text x="252.5" y="75">GND</text>
<text x="396.2" y="75.8">GND</text>
<text x="48.4" y="80.8" transform="rotate(-90 48.4 80.8)">R13</text>
<text x="52.8" y="80" transform="rotate(-90 52.8 80)">10k</text>
<text x="238.5" y="78.8">GND</text>
<text x="246.5" y="89.3">+3.3V</text>
<text x="334" y="89.8">H1</text>
<text x="334" y="92.3">MountingHole_Pad</text>
<text x="200.8" y="96.9">+3.3V</text>
<text x="226.4" y="101.2">10k</text>
<text x="239.1" y="101.2">10k</text>
<text x="326.1" y="96.6">GND</text>
<text x="160.9" y="106.3">SW_Push</text>
<text x="163.1" y="103.7">SW1</text>
<text x="189.7" y="107.8">R20</text>
<text x="204.6" y="107.5">R21</text>
<text x="226.1" y="103.7">R22</text>
<text x="238.8" y="103.7">R23</text>
<text x="251.8" y="106.3">10k</text>
<text x="285.8" y="103.7">R25</text>
<text x="285.8" y="106.3">R</text>
<text x="189.2" y="109.8">10k</text>
<text x="205.4" y="109.6">10k</text>
<text x="226.2" y="110.4">LED</text>
<text x="227.2" y="112.9">D1</text>
<text x="238.9" y="110.4">LED</text>
<text x="239.9" y="112.9">D2</text>
<text x="251.5" y="108.8">R24</text>
<text x="285.8" y="113.9">R26</text>
<text x="297.2" y="113.6">TH1</text>
<text x="174" y="114.4">GND</text>
<text x="285.8" y="116.4">R</text>
<text x="297.2" y="116.1">Thermistor_NTC</text>
<text x="283" y="123.3">GND</text>
<text x="304.2" y="131.7">JP7</text>
<text x="293.1" y="134.2">SolderJumper_3_Bridged12</text>
<text x="331.5" y="137.3">GND</text>
<text x="323.6" y="143.6">GND</text>
<text x="331.5" y="139.8">TestPoint</text>
</g>
<g font-size="1.8" fill="#a90000">
<text x="363.2" y="30.2">S1</text>
<text x="205" y="41.7">8</text>
<text x="205" y="39.1">9</text>
<text x="237.4" y="41.7">11</text>
<text x="237.4" y="39.1">10</text>
<text x="363.2" y="37.8">A1</text>
<text x="205" y="46.7">6</text>
<text x="205" y="44.2">7</text>
<text x="237.4" y="46.7">13</text>
<text x="237.4" y="44.2">12</text>
<text x="58.4" y="53.1">A1</text>
<text x="91.4" y="53.1">C3</text>
<text x="205" y="51.8">4</text>
<text x="205" y="49.3">5</text>
<text x="237.4" y="51.8">15</text>
<text x="237.4" y="49.3">14</text>
<text x="338.4" y="49.3">3</text>
<text x="346" y="51.8">2</text>
<text x="379.5" y="52.1" transform="rotate(-90 379.5 52.1)">B6</text>
<text x="382" y="52.1" transform="rotate(-90 382 52.1)">A6</text>
<text x="384.6" y="52.1" transform="rotate(-90 384.6 52.1)">B7</text>
<text x="387.1" y="52.1" transform="rotate(-90 387.1 52.1)">A7</text>
<text x="392.2" y="52.1" transform="rotate(-90 392.2 52.1)">B5</text>
<text x="394.7" y="52.1" transform="rotate(-90 394.7 52.1)">A5</text>
<text x="399.8" y="52.1" transform="rotate(-90 399.8 52.1)">A4</text>
<text x="58.4" y="55.6">A2</text>
<text x="58.4" y="58.2">A3</text>
<text x="91.4" y="55.6">C2</text>
<text x="91.4" y="58.2">C1</text>
<text x="205" y="59.4">1</text>
<text x="205" y="56.9">2</text>
<text x="205" y="54.4">3</text>
<text x="237.4" y="59.4">18</text>
<text x="237.4" y="56.9">17</text>
<text x="237.4" y="54.4">16</text>
<text x="338.4" y="54.4">1</text>
<text x="58.3" y="60.7">B1</text>
<text x="91.4" y="60.7">B3</text>
<text x="91.4" y="63.2">B2</text>
<text x="301.6" y="136.9">1</text>
<text x="309.2" y="136.9">3</text>
<text x="305.8" y="140.4" transform="rotate(-90 305.8 140.4)">2</text>
</g>
<g font-size="1.8" fill="#0000c2">
<text x="31.4" y="44.8">GPIO connection</text>
<text x="96.4" y="58">To BMS</text>
<text x="104.8" y="58">'SYS'</text>
<text x="361.3" y="77.1">enables</text>
<text x="369.8" y="77.1">standard</text>
<text x="379.3" y="77.1">usb</text>
<text x="383.8" y="77.1">power.</text>
<text x="52.3" y="88.5">Verfy</text>
<text x="58.1" y="88.5">connection</text>
<text x="69.6" y="88.5">of</text>
<text x="72.6" y="88.5">BIN</text>
<text x="77" y="88.5">pin</text>
<text x="224.7" y="84.7">GPIO-Pins</text>
<text x="278.8" y="88.2">Temp-Sensor</text>
<text x="292.9" y="88.2">Pin</text>
<text x="297.1" y="88.2">Connection</text>
<text x="195.6" y="91">I^2C</text>
<text x="200.6" y="91">Pins</text>
<text x="237.6" y="124.3">Connection</text>
<text x="249.3" y="124.3">to</text>
<text x="252.4" y="124.3">ESP32</text>
</g>
<text font-size="1.8" fill="#725600" x="308.8" y="55.5">Vsys</text>
<g font-size="1.7" fill="#0f0f0f">
<text x="242.7" y="44.1">SDA</text>
<text x="242.7" y="46.6">SCL</text>
<text x="120.5" y="52.9">Battery(+)</text>
<text x="47" y="55.5">SDA</text>
<text x="47" y="58.1">SCL</text>
<text x="196.8" y="54.3">*PG</text>
<text x="120.5" y="68.1">Battery(-)</text>
<text x="276.9" y="108.9">TS</text>
<text x="198.1" y="116.5">SCL</text>
<text x="227.3" y="117.8">STAT</text>
<text x="240" y="117.8">*PG</text>
<text x="252.7" y="117.8">*INT</text>
<text x="190.5" y="120.3">SDA</text>
</g>
<g font-size="1.7" fill="#725600">
<text x="208.4" y="117.7">SCL</text>
<text x="200.8" y="121.5">SDA</text>
</g>
<g font-size="1.2" fill="#0000c2">
<text x="30.6" y="71.2">when</text>
<text x="31.8" y="69.8">verifies</text>
<text x="34.8" y="71.2">battery</text>
<text x="37.6" y="69.8">BIN</text>
<text x="40.4" y="71.2">removed</text>
<text x="40.8" y="69.8">HIGH</text>
<text x="53.7" y="78.5">When</text>
<text x="55.4" y="81.4">it</text>
<text x="55.8" y="79.9">attatched</text>
<text x="57.3" y="81.4">pulls</text>
<text x="58" y="78.5">Battery</text>
<text x="61.5" y="81.4">low</text>
<text x="63.7" y="78.5">is</text>
</g>
</svg>
